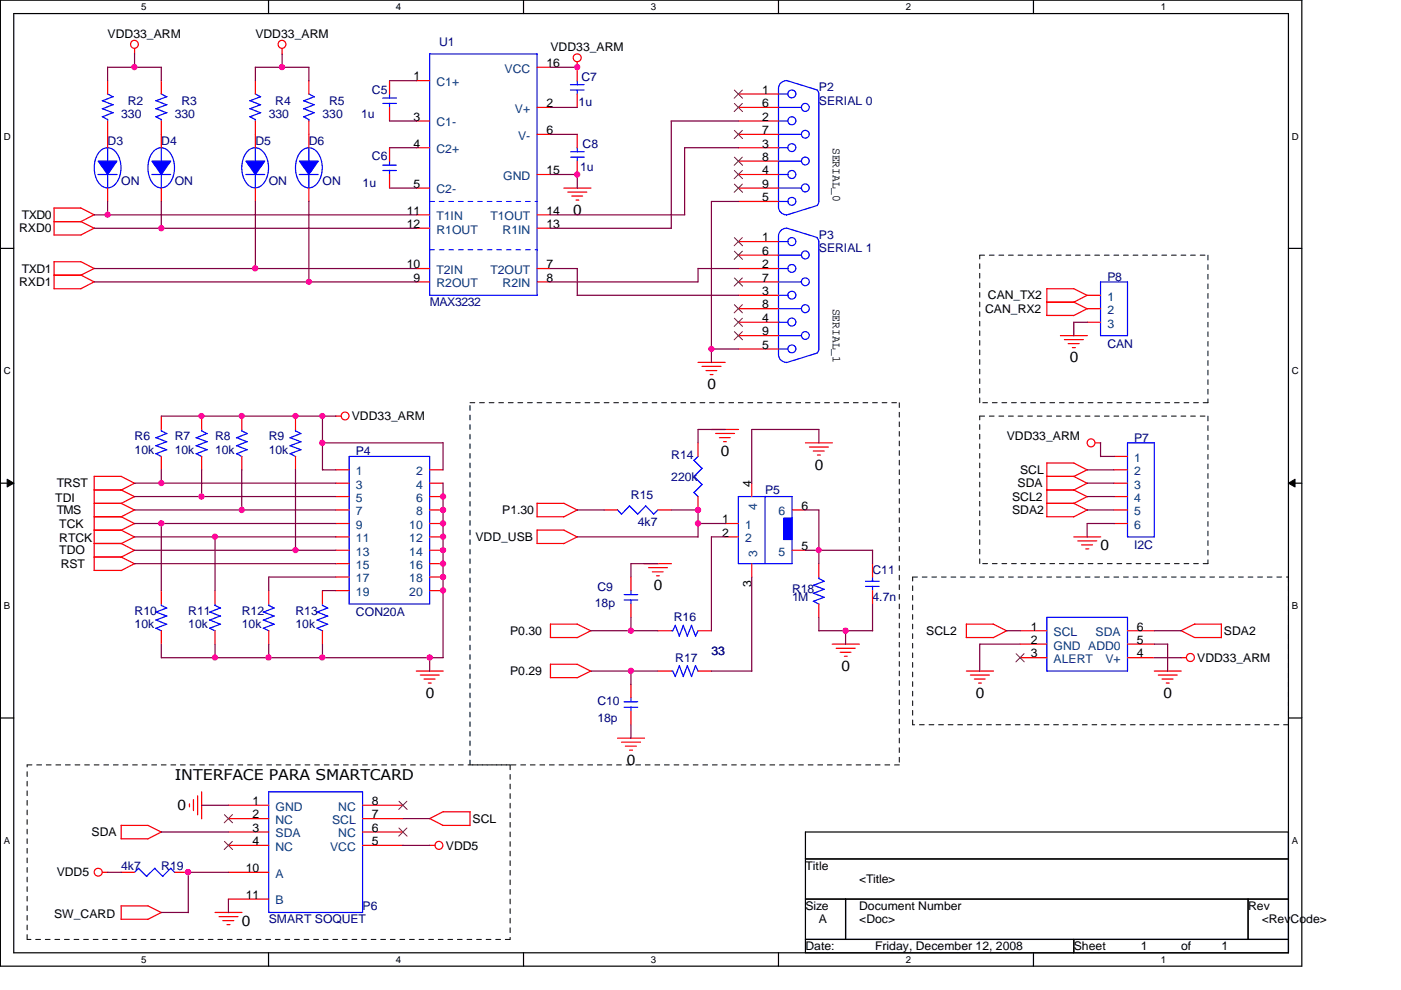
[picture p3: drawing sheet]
<svg xmlns="http://www.w3.org/2000/svg" width="297mm" height="210mm" viewBox="0 0 297 210" stroke-linecap="round" stroke-linejoin="round" font-family="sans-serif">
<path d="M.1 0h275.9v204.9h-275.9zM2.9 2.9h270.3v199.1h-270.3z" fill="none" stroke="#000" stroke-width=".25"/>
<g fill="#fff">
<path d="M29.9 .3h1.1v2.3h-1.1z"/>
<path d="M29.9 202.3h1.1v2.3h-1.1z"/>
</g>
<path d="M56.9 0v2.9M56.9 202v2.9" fill="none" stroke="#000" stroke-width=".25"/>
<g fill="#fff">
<path d="M83.9 .3h1.1v2.3h-1.1z"/>
<path d="M83.9 202.3h1.1v2.3h-1.1z"/>
</g>
<path d="M111 0v2.9M111 202v2.9" fill="none" stroke="#000" stroke-width=".25"/>
<g fill="#fff">
<path d="M138 .3h1.1v2.3h-1.1z"/>
<path d="M138 202.3h1.1v2.3h-1.1z"/>
</g>
<path d="M165.1 0v2.9M165.1 202v2.9" fill="none" stroke="#000" stroke-width=".25"/>
<g fill="#fff">
<path d="M192.1 .3h1.1v2.3h-1.1z"/>
<path d="M192.1 202.3h1.1v2.3h-1.1z"/>
</g>
<path d="M219.1 0v2.9M219.1 202v2.9" fill="none" stroke="#000" stroke-width=".25"/>
<g fill="#fff">
<path d="M246.1 .3h1.1v2.3h-1.1z"/>
<path d="M246.1 202.3h1.1v2.3h-1.1z"/>
<path d="M.8 27.8h1.4v2.2h-1.4z"/>
<path d="M273.9 27.8h1.4v2.2h-1.4z"/>
<path d="M.8 77.6h1.4v2.2h-1.4z"/>
<path d="M273.9 77.6h1.4v2.2h-1.4z"/>
</g>
<path d="M.1 52.7h2.8M273.2 52.7h2.8" fill="none" stroke="#000" stroke-width=".25"/>
<g fill="#fff">
<path d="M.8 127.3h1.3v2.3h-1.3z"/>
<path d="M273.9 127.3h1.3v2.3h-1.3z"/>
</g>
<path d="M.1 102.4h2.8M273.2 102.4h2.8" fill="none" stroke="#000" stroke-width=".25"/>
<path d="M1.5 101.6l1.4 .8-1.4 .9zM273.2 102.4l1.4-.8v1.7z" fill="#000"/>
<path d="M1.5 101.6l1.4 .8-1.4 .9zM273.2 102.4l1.4-.8v1.7z" fill="none" stroke="#000" stroke-width=".21"/>
<g fill="#fff">
<path d="M.8 177.1h1.3v2.3h-1.3z"/>
<path d="M273.9 177.1h1.3v2.3h-1.3z"/>
</g>
<path d="M.1 152.2h2.8M273.2 152.2h2.8M170.8 176.4h102.4v25.6h-102.4zM170.8 182.1h102.4M170.8 190.6h102.4M170.8 199.2h102.4M179.3 190.6v8.6M227.7 199.2v2.8M264.6 190.6v8.6" fill="none" stroke="#000" stroke-width=".25"/>
<g fill="none" stroke="#000" stroke-width=".21" stroke-dasharray="1 1 1 1 1 1 1 1">
<path d="M207.7 54.1h48.4M256.1 54.1v31.3M99.6 85.4h91.1M190.7 85.4v76.8M207.7 88.2h48.4M207.7 85.4v-31.3M256.1 88.2v31.3M256.1 85.4h-48.4M207.7 119.5v-31.3M256.1 119.5h-48.4M193.5 122.3h79.7M273.2 122.3v31.4"/>
<path d="M193.5 153.7v-31.4M273.2 153.7h-79.7M5.8 162.2h102.4M99.6 162.2v-76.8M108.2 162.2v37M190.7 162.2h-91.1M5.8 199.2v-37M108.2 199.2h-102.4"/>
</g>
<g fill="none" stroke="#f00" stroke-width=".25">
<path d="M28.5 10.3v1.2M59.8 10.3v1.2M65.5 17.1v2.8M122.4 13.1v1.2M156.5 19.9h8.6M65.5 25.7v2.8M119.5 39.9h5.8M156.5 39.9h8.6M156.5 37h8.6M156.5 34.2h8.6M156.5 31.3h8.6M156.5 28.5h8.6"/>
<path d="M156.5 25.7h8.6M156.5 22.8h8.6M120.4 40.7h4M121.2 41.6h2.3M122.1 42.4h.6M156.5 42.7h8.6M148 76.8h5.8M148.8 77.7h4.1M149.7 78.6h2.3M150.6 79.4h.6M224.8 71.2h5.7M225.7 72h4"/>
<path d="M226.5 72.9h2.3M227.4 73.7h.6M71.2 88.2h1.1M150.8 91.1h5.8M151.7 91.9h4M152.5 92.8h2.3M153.4 93.6h.6M170.8 93.9h5.7M171.6 94.8h4M172.4 95.6h2.3M173.3 96.5h.6M232.2 93.9h1.2"/>
<path d="M136.6 119.5h5.8M227.7 113.8h5.7M228.5 114.7h4M229.3 115.5h2.3M230.2 116.4h.6M137.5 120.4h4M138.3 121.2h2.3M139.2 122.1h.6M176.4 136.6h5.8M177.3 137.5h4M178.1 138.3h2.3M179 139.1h.6"/>
<path d="M250.4 139.4h1.1M88.3 142.3h5.7M89.1 143.1h4M89.9 144h2.3M90.8 144.8h.6M130.9 156.5h5.7M131.8 157.4h4M132.6 158.2h2.3M133.5 159h.6M204.9 142.3h5.7M205.7 143.1h4.1M206.6 144h2.3"/>
<path d="M207.5 144.8h.6M244.7 142.3h5.7M245.6 143.1h4M246.4 144h2.3M247.3 144.8h.6M40.2 170.4v.7M41 169.5v2.4M41.9 168.7v4.1M42.8 167.9v5.7M91.1 179.2h1.1M21.7 185h1.2M45.6 193.5h5.7"/>
<path d="M46.4 194.4h4.1M47.2 195.2h2.4M48.1 196h.7"/>
<circle cx="28.5" cy="9.4" r=".84"/>
<circle cx="59.8" cy="9.4" r=".84"/>
<circle cx="122.4" cy="12.3" r=".84"/>
<circle cx="73.2" cy="88.2" r=".83"/>
<circle cx="231.3" cy="93.9" r=".84"/>
<circle cx="252.4" cy="139.4" r=".85"/>
<circle cx="93.1" cy="179.2" r=".84"/>
<circle cx="20.8" cy="184.9" r=".84"/>
</g>
<g fill="none" stroke="#00f" stroke-width=".25">
<path d="M65.4 19.9l1.2 .6M165.1 19.9h2M166.7 17.1l6.6 2M166.8 17.1a1.68 1.68 0 0 0-1.7 1.7v25.1M173.3 19.1l.3 .8M173.6 19.9v22.8l-.3 .8M64.3 24.7l1.2 .7v.3M64.3 23l2.3 .9M64.3 21.3l2.3 .9M66.7 23.9l-2.3 .9M66.7 22.2l-2.3 .9M66.7 20.5l-2.3 .9"/>
<path d="M165 22.8h4.9M165 28.5h4.9M165 34.2h4.9M165 39.9h4.9M165.1 25.7h2M165.1 31.3h2M165.1 37h2M165.1 43.9a1.7 1.7 0 0 0 1.7 1.7M165.1 42.7h2M173.3 43.6l-6.6 2M156.5 105.3h11.4v14.2h-11.4zM162.2 105.2v14.3"/>
<circle cx="167.9" cy="19.9" r=".84"/>
<circle cx="167.9" cy="25.6" r=".85"/>
<circle cx="167.9" cy="37" r=".85"/>
<circle cx="167.9" cy="31.3" r=".84"/>
<circle cx="170.7" cy="39.8" r=".84"/>
<circle cx="170.7" cy="22.8" r=".84"/>
<circle cx="170.7" cy="28.5" r=".83"/>
<circle cx="170.7" cy="34.1" r=".83"/>
<circle cx="167.9" cy="42.7" r=".84"/>
</g>
<path d="M155.7 19.1l1.7 1.7M157.4 19.1l-1.7 1.7M155.7 39l1.7 1.8M155.7 36.2l1.7 1.7M155.7 33.3l1.7 1.8M155.7 27.6l1.7 1.8M155.7 21.9l1.7 1.8M157.4 39l-1.7 1.8M157.4 36.2l-1.7 1.7M157.4 33.3l-1.7 1.8M157.4 27.6l-1.7 1.8M157.4 21.9l-1.7 1.8" fill="none" stroke="#804000" stroke-width=".21"/>
<path d="M166.2 109.9h1.7v4.5h-1.7z" fill-rule="evenodd" fill="#00f"/>
<g fill="none" stroke="#00f" stroke-width=".25">
<path d="M22.8 19.9l1.2 .6M82.6 19.9v.9M91.1 11.4h22.8v51.2h-22.8zM120.9 17.9h2.9M120.9 19.1h2.9M122.4 17.1v.9M122.4 19.1v.9M20.8 37h4M21.7 24.7l1.1 .7v.3M21.7 23l2.3 .9M21.7 21.3l2.3 .9M22.8 31.3v2.9"/>
<path d="M22.8 37v2.9M24 23.9l-2.3 .9M24 22.2l-2.3 .9M24 20.5l-2.3 .9M81.1 21.9h2.9M81.1 20.8h2.9M81.1 36.2h2.9M81.1 35h2.9M82.6 21.9v.9M82.6 34.1v.9M82.6 36.1v.9M121 33.3h2.9"/>
<path d="M121 32.2h2.9M122.4 31.3v.9M122.4 33.3v.9M165 54.1h4.9M165 59.8h4.9M165.1 51.2h2M165.1 56.9h2M166.7 48.3l6.6 2.1M166.8 48.4a1.7 1.7 0 0 0-1.7 1.7v25a1.7 1.7 0 0 0 1.7 1.7M173.2 50.4l.4 .8v22.8l-.3 .8M165 65.4h4.9M165 71.2h4.9"/>
<path d="M165.1 62.6h2M165.1 68.3h2M165.1 74h2M173.3 74.8l-6.6 2.1M33.1 92.8l2.3 .9M33.1 94.5l2.3 .9M33.1 96.2l1.1 .6M34.2 91.1v.3l1.2 .5M35.3 91.9l-2.3 .9M35.3 93.6l-2.3 .9M35.3 95.3l-2.3 .9M62.6 91.1v.3l1.2 .5"/>
<path d="M63.8 91.9l-2.3 .9 2.3 .9-2.3 .8 2.3 .9-2.3 .8 1.2 .6M147.1 97.6l1.7 1.7M148 96.7l-.9 .9M148.9 99.3l-1.8 1.7M239.1 93.9h5.6v19.9h-5.6zM130.9 108.1l.9 .9M133.4 107.2l1.8 1.8M133.5 107.3l-1.8 1.8M136.9 107.2l1.7 1.8M136.9 107.3l-1.7 1.8M139.5 108.1l-.9 1M147.1 104.4l.9 .9"/>
<path d="M147.1 101l1.7 1.7M148.9 102.7l-1.8 1.7M166.2 109.9h1.7v4.5h-1.7zM44.4 129.8l2.4 .8M44.4 131.4l2.4 1-2.4 .8M44.4 133.2l1.2 .6M45.6 128.1v.3l1.2 .5M46.7 128.9l-2.3 .9M46.7 130.6l-2.3 .9M172.5 124.1l2.3 .9M172.5 125.8l2.3 .9M172.5 127.5l1.1 .6"/>
<path d="M173.6 122.3v.4M173.6 122.6l1.2 .7M174.7 123.2l-2.3 .9M174.7 124.9l-2.3 .9M174.7 126.6l-2.3 .9M222 130.9h17.1v11.4h-17.1zM132.3 149.9h2.9M132.3 148.8h2.9M133.8 147.9v.9M133.8 149.9v.9M142.3 142.3h.3l.6 1.2M144 141.1l.9 2.4"/>
<path d="M144.1 141.1l-.9 2.3M145.7 141.1l.9 2.4M145.8 141.1l-.9 2.3M147.4 141.1l.6 1.2M147.5 141.1l-.9 2.3M29.4 184.1l1.7 1.7M29.4 184.1l-.9 .9M32.8 184.1l1.7 1.7M32.8 184.1l-1.7 1.7M36.2 184.1l.9 .9M36.2 184.1l-1.7 1.7"/>
<circle cx="167.9" cy="51.2" r=".85"/>
<circle cx="167.9" cy="56.9" r=".84"/>
<circle cx="170.7" cy="54.1" r=".84"/>
<circle cx="170.7" cy="59.7" r=".83"/>
<circle cx="167.9" cy="68.3" r=".85"/>
<circle cx="167.9" cy="62.6" r=".84"/>
<circle cx="167.9" cy="74" r=".84"/>
<circle cx="170.7" cy="65.4" r=".84"/>
<circle cx="170.7" cy="71.1" r=".83"/>
</g>
<g fill="none" stroke="#f00" stroke-width=".25">
<path d="M22.8 17.1v2.8M82.6 17.1v2.8M88.3 17.1h2.8M113.9 14.3h2.8M122.4 14.3v2.8M122.4 19.9v2.9M22.8 25.7v2.8M82.6 22.8v2.9M82.6 31.3v2.9M82.6 37v2.9M88.3 25.7h2.8M88.3 31.3h2.8"/>
<path d="M88.3 39.9h2.8M113.9 22.8h2.8M113.9 28.5h2.8M113.9 37h2.8M122.4 28.5v2.8M122.4 34.2v2.8M88.3 59.8h2.8M88.3 56.9h2.8M88.3 45.6h2.8M88.3 48.4h2.8M113.9 59.8h2.8M113.9 56.9h2.8"/>
<path d="M113.9 45.6h2.8M113.9 48.4h2.8M156.5 59.8h8.6M156.5 56.9h8.6M156.5 54.1h8.6M156.5 51.2h8.6M156.5 74h8.6M156.5 71.2h8.6M156.5 68.3h8.6M156.5 65.4h8.6M156.5 62.6h8.6M34.2 88.2v2.9"/>
<path d="M34.2 96.8v2.8M62.6 88.2v2.9M62.6 96.8v2.8M148 93.9v2.9M236.2 96.8h2.9M236.2 99.6h2.9M128.1 108.1h2.8M139.5 108.1h2.8M148 105.3v2.8M153.7 111h2.8M153.7 113.8h2.8M159.4 102.4v2.9"/>
<path d="M159.4 119.5v2.8M167.9 116.7h2.9M167.9 108.1h2.9M173.6 119.5v2.8M236.2 111h2.9M236.2 108.1h2.9M236.2 102.4h2.9M236.2 105.3h2.9M45.6 125.2v2.9M45.6 133.7v2.9M173.6 128.1v2.8M216.3 133.7h5.7"/>
<path d="M216.3 136.6h5.7M216.3 139.4h5.7M239.1 133.7h5.6M239.1 136.6h5.6M239.1 139.4h5.6M133.8 145.1v2.9M133.8 150.8v2.9M139.5 142.3h2.8M148 142.3h2.8M25.7 185h2.8M37 185h2.9"/>
</g>
<g fill="none" stroke="#804000" stroke-width=".21">
<path d="M155.7 58.9l1.7 1.8M155.7 53.3l1.7 1.7M155.7 50.4l1.7 1.7M157.4 58.9l-1.7 1.8M157.4 53.3l-1.7 1.7M157.4 50.4l-1.7 1.7M155.7 70.3l1.7 1.8M155.7 67.5l1.7 1.7M155.7 64.6l1.7 1.7M157.4 70.3l-1.7 1.8M157.4 67.5l-1.7 1.7M157.4 64.6l-1.7 1.7"/>
<path d="M215.4 138.6l1.8 1.7M217.1 138.6l-1.7 1.7"/>
</g>
<path d="M91.1 42.7h22.8M91.1 53h22.8" fill="none" stroke="#00f" stroke-width=".21" stroke-dasharray="1 1 1 1 1 1 1 1"/>
<path d="M20.8 34.2h4l-2 2.8z" fill-rule="evenodd" fill="#00f"/>
<g fill="none" stroke="#00f" stroke-width=".25">
<path d="M20.8 34.2h4l-2 2.8zM21.2 32.1a2.34 2.34 0 0 1 4 1.1 5.5 5.5 0 0 1-1.3 6.3 2.36 2.36 0 0 1-3.4-1.5 5.7 5.7 0 0 1 .7-5.9zM32.2 37h4M34.2 31.3v2.9M34.2 37v2.9M41.6 92.8l2.3 .9M41.6 94.5l2.3 .9M41.6 96.2l1.2 .6M42.8 91.1v.3l1.1 .5M43.9 91.9l-2.3 .9M43.9 93.6l-2.3 .9M43.9 95.3l-2.3 .9"/>
<path d="M51.3 91.1v.3l1.1 .5M52.4 91.9l-2.3 .9 2.3 .9-2.3 .8 2.3 .9-2.3 .8 1.2 .6M33.1 129.8l2.3 .8M33.1 131.4l2.3 1M33.1 133.2l1.1 .6M34.2 128.1v.3l1.2 .5M35.3 128.9l-2.3 .9M35.3 130.6l-2.3 .9M35.3 132.3l-2.3 .9"/>
</g>
<path d="M22.8 28.5v2.8M22.8 39.9v2.8M42.8 88.2v2.9M42.8 96.8v2.8M51.3 88.2v2.9M51.3 96.8v2.8M34.2 125.2v2.9M34.2 133.7v2.9" fill="none" stroke="#f00" stroke-width=".25"/>
<path d="M32.2 34.2h4l-2 2.8z" fill-rule="evenodd" fill="#00f"/>
<path d="M32.2 34.2h4l-2 2.8zM32.6 32.1a2.32 2.32 0 0 1 3.9 1.1 5.5 5.5 0 0 1-1.2 6.3 2.32 2.32 0 0 1-3.5-1.5 5.8 5.8 0 0 1 .8-5.9zM52.1 37h4M54.1 31.3v2.9M54.1 37v2.9" fill="none" stroke="#00f" stroke-width=".25"/>
<path d="M34.2 28.5v2.8M34.2 39.9v2.8" fill="none" stroke="#f00" stroke-width=".25"/>
<path d="M52.2 34.2h3.9l-2 2.8z" fill-rule="evenodd" fill="#00f"/>
<g fill="none" stroke="#00f" stroke-width=".25">
<path d="M52.2 34.2h3.9l-2 2.8zM52.5 32.1a2.34 2.34 0 0 1 4 1.1 5.5 5.5 0 0 1-1.3 6.3 2.36 2.36 0 0 1-3.5-1.5 5.7 5.7 0 0 1 .8-5.9zM63.5 37h4M65.5 31.3v2.9M65.5 37v2.9M74 96.8h17.1v31.3h-17.1zM55.8 129.8l2.4 .8M55.8 131.4l2.4 1-2.4 .8 1.2 .6M57 128.1v.3l1.2 .5M58.1 128.9l-2.3 .9M58.1 130.6l-2.3 .9M132.3 126.1h2.9"/>
<path d="M132.3 127.2h2.9M133.8 125.2v.9M133.8 127.2v.9"/>
</g>
<g fill="none" stroke="#f00" stroke-width=".25">
<path d="M54.1 28.5v2.8M54.1 39.9v2.8M71.2 99.6h2.8M91.1 99.6h2.8M71.2 102.4h2.8M71.2 105.3h2.8M71.2 108.1h2.8M71.2 111h2.8M71.2 113.8h2.8M71.2 116.7h2.8M71.2 119.5h2.8M91.1 102.4h2.8"/>
<path d="M91.1 105.3h2.8M91.1 108.1h2.8M91.1 111h2.8M91.1 113.8h2.8M91.1 116.7h2.8M91.1 119.5h2.8M57 125.2v2.9M57 133.7v2.9M71.2 122.3h2.8M71.2 125.2h2.8M91.1 122.3h2.8M91.1 125.2h2.8"/>
<path d="M133.8 122.3v2.9M133.8 128.1v2.8"/>
</g>
<path d="M63.5 34.2h4l-2 2.8z" fill-rule="evenodd" fill="#00f"/>
<g fill="none" stroke="#00f" stroke-width=".25">
<path d="M34.2 19.9l1.1 .6M54.1 19.9l1.1 .6M33 24.7l1.2 .7v.3M33 23l2.3 .9M33 21.3l2.3 .9M35.4 23.9l-2.3 .9M35.4 22.2l-2.3 .9M35.4 20.5l-2.3 .9M53 24.7l1.1 .7v.3M53 23l2.2 .9M53 21.3l2.2 .9M55.3 23.9l-2.3 .9"/>
<path d="M55.3 22.2l-2.3 .9M55.3 20.5l-2.3 .9M63.5 34.2h4l-2 2.8zM63.9 32.1a2.34 2.34 0 0 1 3.9 1.1 5.5 5.5 0 0 1-1.2 6.3 2.36 2.36 0 0 1-3.5-1.5 5.7 5.7 0 0 1 .8-5.9zM233.3 59.8h5.8v11.4h-5.8zM67.2 129.8l2.3 .8M67.2 131.4l2.3 1-2.3 .8M67.2 133.2l1.2 .6M68.4 128.1v.3l1.1 .5M69.5 128.9l-2.3 .9M69.5 130.6l-2.3 .9M143.2 132.6l.9 2.3"/>
<path d="M143.2 132.5l-.6 1.2h-.3M144.9 132.6l.9 2.3M144.9 132.5l-.9 2.4M146.6 132.6l.9 2.3M146.6 132.5l-.9 2.4M148 133.7l-.6 1.2M183.5 123.2h2.9M183.5 124.3h2.9M185 122.3v1M185 124.3v1M57 167.9h19.9v25.6h-19.9z"/>
</g>
<g fill="none" stroke="#f00" stroke-width=".25">
<path d="M34.2 17.1v2.8M54.1 17.1v2.8M34.2 25.7v2.8M54.1 25.7v2.8M65.5 28.5v2.8M65.5 39.9v2.8M11.4 58.3h5.8M11.4 47h5.8M11.5 49.8h5.7M17.1 55.5l2.9 1.4M17.1 46.9l2.9 1.5M17.1 44.1l2.9 1.5"/>
<path d="M17.1 58.3l2.9 1.5M17.1 55.5h-5.7l.1 5.8M17.1 44.1h-5.6v5.8M20 56.9l-2.9 1.4M20 48.3l-2.9 1.5M20 45.5l-2.9 1.5M20 59.7l-2.9 1.5M11.5 61.2h5.7M221.9 64.1h5.8M222 61.2v5.7h5.7M222 61.2h5.7M227.7 64.1l2.8 1.4"/>
<path d="M227.7 61.2l2.8 1.5M230.5 68.3h2.8M233.3 62.6h-2.8l-2.9 1.5M233.3 65.4h-2.8l-2.9 1.5M222 98.1v11.5h5.7M222 98.2h5.7M227.7 98.2l2.8 1.5M230.5 99.6l-2.9 1.4M19.9 103.9h5.8M19.9 106.7h5.8M19.9 109.6h5.8M19.9 118.1h5.8"/>
<path d="M19.9 115.2h5.8M19.9 112.4h5.8M20 101v19.9M20 101h5.7M25.7 118.1l2.9 1.4M25.7 112.4l2.9 1.5M25.7 106.7l2.9 1.5M25.7 115.2l2.9 1.5M25.7 109.6l2.9 1.4M25.7 101l2.9 1.5M25.7 103.9l2.9 1.4M28.5 119.5l-2.8 1.5"/>
<path d="M28.5 113.8l-2.8 1.5M28.5 108.1l-2.8 1.5M28.5 116.7l-2.8 1.5M28.5 111l-2.8 1.4M28.5 102.4l-2.8 1.5M28.5 105.3l-2.8 1.5M119.5 106.7l2.9 1.5M119.5 112.4l2.9 1.5M119.6 106.7h-5.7v2.9h5.6M119.6 112.4h-5.7v2.8h5.6M122.4 108.1l-2.9 1.5M122.4 113.8l-2.9 1.5"/>
<path d="M185 119.5v2.8M221.9 103.9h5.8M221.9 106.7h5.8M221.9 101h5.8M227.7 103.9l2.8 1.4M227.7 106.7l2.8 1.5M227.7 101l2.8 1.5M230.5 105.3l-2.9 1.5M230.5 108.1l-2.9 1.5M230.5 102.4l-2.9 1.5M19.9 120.9h5.8M68.4 125.2v2.9"/>
<path d="M68.4 133.7v2.9M116.7 135.2h5.7M116.7 132.3v2.9M116.7 132.3h5.7M122.4 132.3l2.9 1.5M125.3 133.7l-3 1.5M139.5 133.7h2.8M148 133.7h2.8M185 125.2v2.9M204.9 132.3l-.1 2.9h5.8M204.9 132.3h5.7M210.6 132.3l2.9 1.5"/>
<path d="M213.4 133.7l-2.8 1.5M250.4 133.7l2.8 1.5h5.7M253.3 132.3h5.7M253.3 132.3l-2.9 1.4M258.9 132.3v2.9M116.7 143.7h5.7M116.7 140.8v2.9M116.7 140.8h5.7M122.4 140.8l2.9 1.5M125.3 142.3l-3 1.4M25.7 177.8h5.7M25.7 175h5.7"/>
<path d="M25.7 175v2.8M31.4 175l2.8 1.4M34.2 176.4l-2.9 1.5M48.4 170.7h8.6M48.4 173.6h8.6M48.4 176.4h8.6M48.4 179.2h8.6M76.9 170.7h8.5M76.9 173.6h8.5M76.9 176.4h8.5M76.9 179.2h8.5M91.1 173.5l2.8 1.5"/>
<path d="M93.9 172.1h5.8M94 172.1l-2.9 1.5M99.6 172.1v2.9h-5.7M25.7 194.9h5.7M25.7 192.1h5.7M25.7 192v2.9M31.4 192.1l2.8 1.4M34.2 193.5l-2.9 1.4M48.4 185h8.6M48.4 190.6h8.6"/>
</g>
<path d="M47.6 172.7l1.7 1.8M47.6 178.4l1.7 1.7M49.3 172.7l-1.8 1.8M49.3 178.4l-1.8 1.7M84.6 175.6l1.7 1.7M84.6 169.9l1.7 1.7M86.3 175.6l-1.8 1.7M86.3 169.9l-1.8 1.7" fill="none" stroke="#804000" stroke-width=".21"/>
<g fill="none" stroke="#800040" stroke-width=".25">
<path d="M22.8 14.3h11.4M22.8 14.2v2.9M28.5 11.4v2.9M34.2 14.3v2.8M54.1 14.3h11.4M54.1 14.2v2.9M59.8 11.4v2.9M65.5 14.3v2.8M82.6 17.1h5.7M116.7 14.3h5.7M82.6 25.7h5.7M82.6 31.3h5.7"/>
<path d="M82.6 39.9h5.7M116.7 28.5h5.7M116.7 22.8h5.7M116.7 37h5.7M122.4 37v2.9M142.3 25.6v22.8M142.3 25.7h14.3M145.2 31.3v14.3h-28.5M145.2 31.3h11.4M20 48.4h68.3M20 45.6h68.3M20 56.9h68.3"/>
<path d="M20 59.8h68.3M22.8 42.7v2.9M34.2 42.7v5.7M54.1 42.7v14.3M65.5 42.7v17.1M116.7 48.4h25.7M116.7 56.9h5.7M122.4 56.9v5.8M148 56.9h8.6M148 56.9v2.9h-31.3M156.6 42.7h-5.8v34.2M122.4 62.6h34.2"/>
<path d="M150.8 74h5.8M230.5 68.3h-2.8v2.9M34.2 99.6v2.9M34.2 88.2h37M42.8 99.6v5.7M51.3 99.6v8.6M62.6 99.6v17.1M68.4 99.6h2.8M68.4 88.2v11.5M68.4 93.9h25.6M93.9 93.9v5.8M153.8 91.1h-5.8v2.8"/>
<path d="M173.6 91.1v2.8M173.6 91.1h-14.2v11.4M230.5 99.6h5.7M233.3 93.9v2.9M233.3 96.8h2.9M28.5 108.1h42.7M28.5 102.4h42.7M28.5 111h42.7M28.5 113.8h42.7M28.5 105.3h42.7M28.5 119.5h42.7M28.5 116.7h42.7"/>
<path d="M34.2 111v14.3M45.6 113.8v11.5M93.9 102.4v37M122.4 108.1h5.7M122.4 113.8h25.6M139.5 119.5h-5.7v2.9M142.3 108.1h5.7M148 111h5.8M148 108.1v5.8M153.8 113.8h-3v20M170.8 108.1h2.8M170.8 116.7h14.2"/>
<path d="M173.6 108.1v11.4M185 116.7v2.8M230.5 108.1h5.7M230.5 102.4h5.7M230.5 105.3h5.7M236.2 111h-5.7v2.9M34.2 136.6v2.9M34.2 139.4h59.8M45.6 136.6v2.9M57 136.6v2.9M68.4 136.6v2.9M68.4 125.2h2.8"/>
<path d="M71.2 122.3h-14.2v3M91.1 139.4v2.9M125.3 133.7h14.2M133.8 130.9v2.9M159.4 122.3v20M173.6 133.7h11.4M173.6 130.9v2.9M179.3 133.7v2.9M185 128.1v5.7M213.4 133.7h2.9M216.3 136.6h-8.6v5.7M244.7 139.4h5.7"/>
<path d="M244.7 133.7h5.7M244.7 136.6h2.9v5.7M125.3 142.3h14.2M133.8 142.3v2.9M133.8 153.7v2.8M150.8 142.3h8.6M34.2 176.4h14.3M42.8 170.7h5.7M85.4 179.2h5.7M85.4 173.6h5.7M22.8 185h2.9M34.2 193.5h5.8"/>
<path d="M48.4 190.6v2.9M48.5 185h-8.6v8.5"/>
</g>
<circle cx="34.2" cy="102.4" r=".55" fill="#f0f"/>
<circle cx="34.2" cy="102.4" r=".55" fill="none" stroke="#f0f" stroke-width=".25"/>
<circle cx="34.2" cy="111" r=".56" fill="#f0f"/>
<circle cx="34.2" cy="111" r=".56" fill="none" stroke="#f0f" stroke-width=".25"/>
<circle cx="39.9" cy="184.9" r=".56" fill="#f0f"/>
<circle cx="39.9" cy="184.9" r=".56" fill="none" stroke="#f0f" stroke-width=".25"/>
<circle cx="150.8" cy="74" r=".55" fill="#f0f"/>
<circle cx="150.8" cy="74" r=".55" fill="none" stroke="#f0f" stroke-width=".25"/>
<circle cx="122.4" cy="14.2" r=".56" fill="#f0f"/>
<circle cx="122.4" cy="14.2" r=".56" fill="none" stroke="#f0f" stroke-width=".25"/>
<circle cx="51.3" cy="108.1" r=".56" fill="#f0f"/>
<circle cx="51.3" cy="108.1" r=".56" fill="none" stroke="#f0f" stroke-width=".25"/>
<circle cx="45.6" cy="113.8" r=".55" fill="#f0f"/>
<circle cx="45.6" cy="113.8" r=".55" fill="none" stroke="#f0f" stroke-width=".25"/>
<circle cx="62.7" cy="116.6" r=".55" fill="#f0f"/>
<circle cx="62.7" cy="116.6" r=".55" fill="none" stroke="#f0f" stroke-width=".25"/>
<circle cx="45.6" cy="139.4" r=".55" fill="#f0f"/>
<circle cx="45.6" cy="139.4" r=".55" fill="none" stroke="#f0f" stroke-width=".25"/>
<circle cx="122.4" cy="37" r=".56" fill="#f0f"/>
<circle cx="122.4" cy="37" r=".56" fill="none" stroke="#f0f" stroke-width=".25"/>
<circle cx="42.7" cy="105.3" r=".56" fill="#f0f"/>
<circle cx="42.7" cy="105.3" r=".56" fill="none" stroke="#f0f" stroke-width=".25"/>
<circle cx="54.1" cy="56.9" r=".56" fill="#f0f"/>
<circle cx="54.1" cy="56.9" r=".56" fill="none" stroke="#f0f" stroke-width=".25"/>
<circle cx="34.2" cy="48.4" r=".56" fill="#f0f"/>
<circle cx="34.2" cy="48.4" r=".56" fill="none" stroke="#f0f" stroke-width=".25"/>
<circle cx="22.8" cy="45.5" r=".55" fill="#f0f"/>
<circle cx="22.8" cy="45.5" r=".55" fill="none" stroke="#f0f" stroke-width=".25"/>
<circle cx="59.8" cy="14.2" r=".55" fill="#f0f"/>
<circle cx="59.8" cy="14.2" r=".55" fill="none" stroke="#f0f" stroke-width=".25"/>
<circle cx="65.5" cy="59.7" r=".55" fill="#f0f"/>
<circle cx="65.5" cy="59.7" r=".55" fill="none" stroke="#f0f" stroke-width=".25"/>
<circle cx="28.5" cy="14.2" r=".56" fill="#f0f"/>
<circle cx="28.5" cy="14.2" r=".56" fill="none" stroke="#f0f" stroke-width=".25"/>
<circle cx="91.1" cy="139.4" r=".56" fill="#f0f"/>
<circle cx="91.1" cy="139.4" r=".56" fill="none" stroke="#f0f" stroke-width=".25"/>
<circle cx="68.3" cy="88.2" r=".55" fill="#f0f"/>
<circle cx="68.3" cy="88.2" r=".55" fill="none" stroke="#f0f" stroke-width=".25"/>
<circle cx="68.3" cy="139.4" r=".56" fill="#f0f"/>
<circle cx="68.3" cy="139.4" r=".56" fill="none" stroke="#f0f" stroke-width=".25"/>
<circle cx="51.3" cy="88.2" r=".55" fill="#f0f"/>
<circle cx="51.3" cy="88.2" r=".55" fill="none" stroke="#f0f" stroke-width=".25"/>
<circle cx="62.7" cy="88.2" r=".55" fill="#f0f"/>
<circle cx="62.7" cy="88.2" r=".55" fill="none" stroke="#f0f" stroke-width=".25"/>
<circle cx="56.9" cy="139.4" r=".56" fill="#f0f"/>
<circle cx="56.9" cy="139.4" r=".56" fill="none" stroke="#f0f" stroke-width=".25"/>
<circle cx="42.7" cy="88.2" r=".55" fill="#f0f"/>
<circle cx="42.7" cy="88.2" r=".55" fill="none" stroke="#f0f" stroke-width=".25"/>
<circle cx="148" cy="111" r=".56" fill="#f0f"/>
<circle cx="148" cy="111" r=".56" fill="none" stroke="#f0f" stroke-width=".25"/>
<circle cx="148" cy="108.1" r=".56" fill="#f0f"/>
<circle cx="148" cy="108.1" r=".56" fill="none" stroke="#f0f" stroke-width=".25"/>
<circle cx="133.8" cy="133.7" r=".56" fill="#f0f"/>
<circle cx="133.8" cy="133.7" r=".56" fill="none" stroke="#f0f" stroke-width=".25"/>
<circle cx="133.8" cy="142.2" r=".56" fill="#f0f"/>
<circle cx="133.8" cy="142.2" r=".56" fill="none" stroke="#f0f" stroke-width=".25"/>
<circle cx="173.6" cy="116.6" r=".54" fill="#f0f"/>
<circle cx="173.6" cy="116.6" r=".54" fill="none" stroke="#f0f" stroke-width=".25"/>
<circle cx="179.3" cy="133.7" r=".56" fill="#f0f"/>
<circle cx="179.3" cy="133.7" r=".56" fill="none" stroke="#f0f" stroke-width=".25"/>
<circle cx="68.3" cy="93.9" r=".56" fill="#f0f"/>
<circle cx="68.3" cy="93.9" r=".56" fill="none" stroke="#f0f" stroke-width=".25"/>
<circle cx="93.9" cy="125.2" r=".56" fill="#f0f"/>
<circle cx="93.9" cy="125.2" r=".56" fill="none" stroke="#f0f" stroke-width=".25"/>
<circle cx="93.9" cy="105.3" r=".56" fill="#f0f"/>
<circle cx="93.9" cy="105.3" r=".56" fill="none" stroke="#f0f" stroke-width=".25"/>
<circle cx="93.9" cy="108.1" r=".56" fill="#f0f"/>
<circle cx="93.9" cy="108.1" r=".56" fill="none" stroke="#f0f" stroke-width=".25"/>
<circle cx="93.9" cy="111" r=".56" fill="#f0f"/>
<circle cx="93.9" cy="111" r=".56" fill="none" stroke="#f0f" stroke-width=".25"/>
<circle cx="93.9" cy="113.8" r=".56" fill="#f0f"/>
<circle cx="93.9" cy="113.8" r=".56" fill="none" stroke="#f0f" stroke-width=".25"/>
<circle cx="93.9" cy="116.6" r=".55" fill="#f0f"/>
<circle cx="93.9" cy="116.6" r=".55" fill="none" stroke="#f0f" stroke-width=".25"/>
<circle cx="93.9" cy="119.5" r=".56" fill="#f0f"/>
<circle cx="93.9" cy="119.5" r=".56" fill="none" stroke="#f0f" stroke-width=".25"/>
<circle cx="93.9" cy="122.3" r=".56" fill="#f0f"/>
<circle cx="93.9" cy="122.3" r=".56" fill="none" stroke="#f0f" stroke-width=".25"/>
<g font-size="3.1">
<text x="121.5" y="45.5">0</text>
<text x="226.8" y="76.8">0</text>
<text x="150" y="82.5">0</text>
<text x="152.8" y="96.7">0</text>
<text x="172.8" y="99.6">0</text>
<text x="233.3" y="116.6">0</text>
<text x="138.6" y="125.1">0</text>
<text x="178.4" y="142.2">0</text>
<text x="90.3" y="147.9">0</text>
<text x="206.9" y="147.9">0</text>
<text x="246.7" y="147.9">0</text>
<text x="37" y="165.3">INTERFACE PARA SMARTCARD</text>
<text x="132.9" y="162.1">0</text>
<text x="37.6" y="171.8">0</text>
<text x="51.3" y="196.3">0</text>
</g>
<g font-size="2.5">
<text x="22.8" y="8">VDD33_ARM</text>
<text x="54.1" y="8">VDD33_ARM</text>
<text x="116.7" y="10.8">VDD33_ARM</text>
<text x="87.7" y="17.1">1</text>
<text x="115.9" y="14.2">16</text>
<text x="115.9" y="22.7">2</text>
<text x="161.6" y="22.7">6</text>
<text x="161.6" y="19.9">1</text>
<text x="87.7" y="25.6">3</text>
<text x="115.9" y="28.4">6</text>
<text x="161.6" y="28.4">7</text>
<text x="161.6" y="25.6">2</text>
<text x="87.7" y="31.3">4</text>
<text x="161.6" y="34.1">8</text>
<text x="161.6" y="31.3">3</text>
<text x="176.6" y="31.3" transform="rotate(90 176.6 31.3)">SERIAL_0</text>
<text x="87.7" y="39.8">5</text>
<text x="115.9" y="37">15</text>
<text x="161.6" y="39.8">9</text>
<text x="161.6" y="37">4</text>
<text x="4.6" y="46.4">TXD0</text>
<text x="86.2" y="45.5">11</text>
<text x="115.9" y="45.5">14</text>
<text x="161.6" y="42.7">5</text>
<text x="4.1" y="49.3">RXD0</text>
<text x="86.2" y="48.3">12</text>
<text x="115.9" y="48.3">13</text>
<text x="161.6" y="51.2">1</text>
<text x="4.6" y="57.8">TXD1</text>
<text x="86.2" y="56.9">10</text>
<text x="87.7" y="59.7">9</text>
<text x="115.9" y="56.9">7</text>
<text x="115.9" y="59.7">8</text>
<text x="161.6" y="59.7">7</text>
<text x="161.6" y="56.9">2</text>
<text x="161.6" y="54.1">6</text>
<text x="4.1" y="60.6">RXD1</text>
<text x="161.6" y="65.4">8</text>
<text x="161.6" y="62.6">3</text>
<text x="176.6" y="65.4" transform="rotate(90 176.6 65.4)">SERIAL_1</text>
<text x="209.5" y="63.5">CAN_TX2</text>
<text x="161.6" y="71.1">9</text>
<text x="161.6" y="68.3">4</text>
<text x="208.9" y="66.3">CAN_RX2</text>
<text x="161.6" y="74">5</text>
<text x="74.6" y="89.1">VDD33_ARM</text>
<text x="213.4" y="93.3">VDD33_ARM</text>
<text x="216.3" y="100.5">SCL</text>
<text x="11.7" y="106.4">TDI</text>
<text x="12" y="103.3">TRST</text>
<text x="159.3" y="103.3" transform="rotate(-90 159.3 103.3)">4</text>
<text x="214.6" y="106.2">SCL2</text>
<text x="215.7" y="103.3">SDA</text>
<text x="12" y="109">TMS</text>
<text x="12.6" y="111.8">TCK</text>
<text x="106.5" y="109">P1.30</text>
<text x="153.1" y="111">1</text>
<text x="153.1" y="113.8">2</text>
<text x="169.9" y="108.1">6</text>
<text x="214.6" y="109">SDA2</text>
<text x="12.6" y="115">RTCK</text>
<text x="12.6" y="117.5">TDO</text>
<text x="100.8" y="114.7">VDD_USB</text>
<text x="169.9" y="116.6">5</text>
<text x="12.9" y="120.4">RST</text>
<text x="159.3" y="124.5" transform="rotate(-90 159.3 124.5)">3</text>
<text x="108.2" y="134.6">P0.30</text>
<text x="196.4" y="134.6">SCL2</text>
<text x="218.5" y="133.7">1</text>
<text x="218.5" y="136.5">2</text>
<text x="241" y="133.7">6</text>
<text x="241" y="136.5">5</text>
<text x="259.5" y="134.6">SDA2</text>
<text x="108.2" y="143.1">P0.29</text>
<text x="218.5" y="139.4">3</text>
<text x="241" y="139.4">4</text>
<text x="253.8" y="140.3">VDD33_ARM</text>
<text x="53.5" y="170.7">1</text>
<text x="53.5" y="173.5">2</text>
<text x="78.9" y="173.5">7</text>
<text x="78.9" y="170.7">8</text>
<text x="19.4" y="177.3">SDA</text>
<text x="53.5" y="176.4">3</text>
<text x="53.5" y="179.2">4</text>
<text x="78.9" y="179.2">5</text>
<text x="78.9" y="176.4">6</text>
<text x="100.2" y="174.4">SCL</text>
<text x="12" y="185.8">VDD5</text>
<text x="52.1" y="184.9">10</text>
<text x="94.5" y="180.1">VDD5</text>
<text x="170.8" y="184.4">Title</text>
<text x="52.1" y="190.6">11</text>
<text x="182.2" y="187.2">&lt;Title&gt;</text>
<text x="11.5" y="194.6">SW_CARD</text>
<text x="170.8" y="192.9">Size</text>
<text x="173.6" y="195.7">A</text>
<text x="182.2" y="195.7">&lt;Doc&gt;</text>
<text x="182.2" y="192.9">Document Number</text>
<text x="264.6" y="192.9">Rev</text>
<text x="267.5" y="195.7">&lt;RevCode&gt;</text>
<text x="170.8" y="201.5">Date:</text>
<text x="185.5" y="201.5">Friday, December 12, 2008</text>
<text x="227.7" y="201.5">Sheet</text>
<text x="241.9" y="201.5">1</text>
<text x="250.4" y="201.5">of</text>
<text x="258.9" y="201.5">1</text>
</g>
<g font-size="2.5" fill="#000080">
<text x="93.1" y="9.7">U1</text>
<text x="123.3" y="17.1">C7</text>
<text x="27.1" y="22.2">R2</text>
<text x="38.5" y="22.2">R3</text>
<text x="58.4" y="22.2">R4</text>
<text x="69.8" y="22.2">R5</text>
<text x="78.9" y="19.9">C5</text>
<text x="122.7" y="22.5">1u</text>
<text x="173.6" y="19.4">P2</text>
<text x="173.6" y="22.2">SERIAL 0</text>
<text x="25.7" y="25.1">330</text>
<text x="37" y="25.1">330</text>
<text x="57" y="25.1">330</text>
<text x="68.4" y="25.1">330</text>
<text x="76.6" y="25.1">1u</text>
<text x="22.8" y="30.8">D3</text>
<text x="34.2" y="30.8">D4</text>
<text x="54.1" y="30.8">D5</text>
<text x="65.5" y="30.8">D6</text>
<text x="78.9" y="33.9">C6</text>
<text x="123.5" y="31.3">C8</text>
<text x="25.7" y="39.3">ON</text>
<text x="37" y="39.3">ON</text>
<text x="57" y="39.3">ON</text>
<text x="68.4" y="39.3">ON</text>
<text x="76.9" y="39.6">1u</text>
<text x="123" y="36.2">1u</text>
<text x="173.6" y="50.7">P3</text>
<text x="173.6" y="53.5">SERIAL 1</text>
<text x="234.8" y="59.5">P8</text>
<text x="91.1" y="64.9">MAX3232</text>
<text x="234.8" y="73.7">CAN</text>
<text x="28.5" y="93.3">R6</text>
<text x="37" y="93.3">R7</text>
<text x="45.6" y="93.3">R8</text>
<text x="57" y="93.3">R9</text>
<text x="240.5" y="93.6">P7</text>
<text x="28.5" y="96.2">10k</text>
<text x="37" y="96.2">10k</text>
<text x="45.6" y="96.2">10k</text>
<text x="57" y="96.2">10k</text>
<text x="75.5" y="96.5">P4</text>
<text x="142.3" y="97.3">R14</text>
<text x="142.3" y="101.9">220k</text>
<text x="133.8" y="105.9">R15</text>
<text x="162.2" y="104.7">P5</text>
<text x="135.2" y="111.5">4k7</text>
<text x="240.5" y="116.4">I2C</text>
<text x="126.7" y="125.2">C9</text>
<text x="167.9" y="125.8">R18</text>
<text x="185" y="121.8">C11</text>
<text x="28.5" y="130.3">R10</text>
<text x="39.9" y="130.3">R11</text>
<text x="51.3" y="130.3">R12</text>
<text x="62.7" y="130.3">R13</text>
<text x="75.5" y="130.6">CON20A</text>
<text x="126.1" y="128.6">18p</text>
<text x="142.9" y="131.7">R16</text>
<text x="167.9" y="127.5">1M</text>
<text x="185" y="127.5">4.7n</text>
<text x="28.5" y="133.2">10k</text>
<text x="39.9" y="133.2">10k</text>
<text x="51.3" y="133.2">10k</text>
<text x="62.7" y="133.2">10k</text>
<text x="143.2" y="140.3">R17</text>
<text x="150.8" y="138.9">33</text>
<text x="126.7" y="149.4">C10</text>
<text x="126.7" y="153.1">18p</text>
<text x="25.7" y="184.4">4k7</text>
<text x="34.2" y="184.4">R19</text>
<text x="57" y="195.7">SMART SOQUET</text>
<text x="76.9" y="192.9">P6</text>
</g>
<g font-size="2.5" fill="#004080">
<text x="107" y="15.4">VCC</text>
<text x="92.5" y="18.2">C1+</text>
<text x="109.2" y="23.9">V+</text>
<text x="92.5" y="26.8">C1-</text>
<text x="109.9" y="29.6">V-</text>
<text x="92.5" y="32.5">C2+</text>
<text x="92.5" y="41">C2-</text>
<text x="106.7" y="38.1">GND</text>
<text x="92.5" y="46.7">T1IN</text>
<text x="104" y="46.7">T1OUT</text>
<text x="92.5" y="49.5">R1OUT</text>
<text x="106.5" y="49.5">R1IN</text>
<text x="92.5" y="58.1">T2IN</text>
<text x="104" y="58.1">T2OUT</text>
<text x="92.5" y="60.9">R2OUT</text>
<text x="106.5" y="60.9">R2IN</text>
<text x="234.8" y="63.8">1</text>
<text x="234.8" y="66.6">2</text>
<text x="234.8" y="69.5">3</text>
<text x="75.5" y="100.8">1</text>
<text x="88.2" y="100.8">2</text>
<text x="240.5" y="97.9">1</text>
<text x="240.5" y="100.8">2</text>
<text x="75.5" y="103.6">3</text>
<text x="75.5" y="106.4">5</text>
<text x="88.2" y="103.6">4</text>
<text x="88.2" y="106.4">6</text>
<text x="240.5" y="103.6">3</text>
<text x="240.5" y="106.4">4</text>
<text x="75.5" y="109.3">7</text>
<text x="75.5" y="112.1">9</text>
<text x="86.8" y="112.1">10</text>
<text x="88.2" y="109.3">8</text>
<text x="158" y="112.1">1</text>
<text x="160.6" y="108.2" transform="rotate(-90 160.6 108.2)">4</text>
<text x="165.1" y="109.3">6</text>
<text x="240.5" y="109.3">5</text>
<text x="240.5" y="112.1">6</text>
<text x="75.5" y="115">11</text>
<text x="75.5" y="117.8">13</text>
<text x="86.8" y="115">12</text>
<text x="86.8" y="117.8">14</text>
<text x="158" y="115">2</text>
<text x="160.6" y="118.1" transform="rotate(-90 160.6 118.1)">3</text>
<text x="165.1" y="117.8">5</text>
<text x="75.5" y="120.6">15</text>
<text x="75.5" y="123.5">17</text>
<text x="86.8" y="120.6">16</text>
<text x="86.8" y="123.5">18</text>
<text x="75.5" y="126.4">19</text>
<text x="86.8" y="126.4">20</text>
<text x="223.4" y="134.9">SCL</text>
<text x="223.4" y="137.7">GND ADD0</text>
<text x="232.3" y="134.9">SDA</text>
<text x="223.4" y="140.6">ALERT</text>
<text x="234.4" y="140.6">V+</text>
<text x="58.4" y="171.9">GND</text>
<text x="71.7" y="171.9">NC</text>
<text x="58.4" y="174.7">NC</text>
<text x="58.4" y="177.5">SDA</text>
<text x="70.4" y="174.7">SCL</text>
<text x="71.7" y="177.5">NC</text>
<text x="58.4" y="180.4">NC</text>
<text x="70" y="180.4">VCC</text>
<text x="58.4" y="186.1">A</text>
<text x="58.4" y="191.8">B</text>
</g>
<g font-size="2">
<text x="29.9" y="2.2">5</text>
<text x="83.9" y="2.2">4</text>
<text x="138" y="2.2">3</text>
<text x="192.1" y="2.2">2</text>
<text x="246.1" y="2.2">1</text>
<text x=".8" y="29.6">D</text>
<text x="273.9" y="29.6">D</text>
<text x=".8" y="79.4">C</text>
<text x="273.9" y="79.4">C</text>
<text x=".8" y="129.2">B</text>
<text x="273.9" y="129.2">B</text>
<text x=".8" y="178.9">A</text>
<text x="273.9" y="178.9">A</text>
<text x="29.9" y="204.1">5</text>
<text x="83.9" y="204.1">4</text>
<text x="138" y="204.1">3</text>
<text x="192.1" y="204.1">2</text>
<text x="246.1" y="204.1">1</text>
</g>
</svg>
